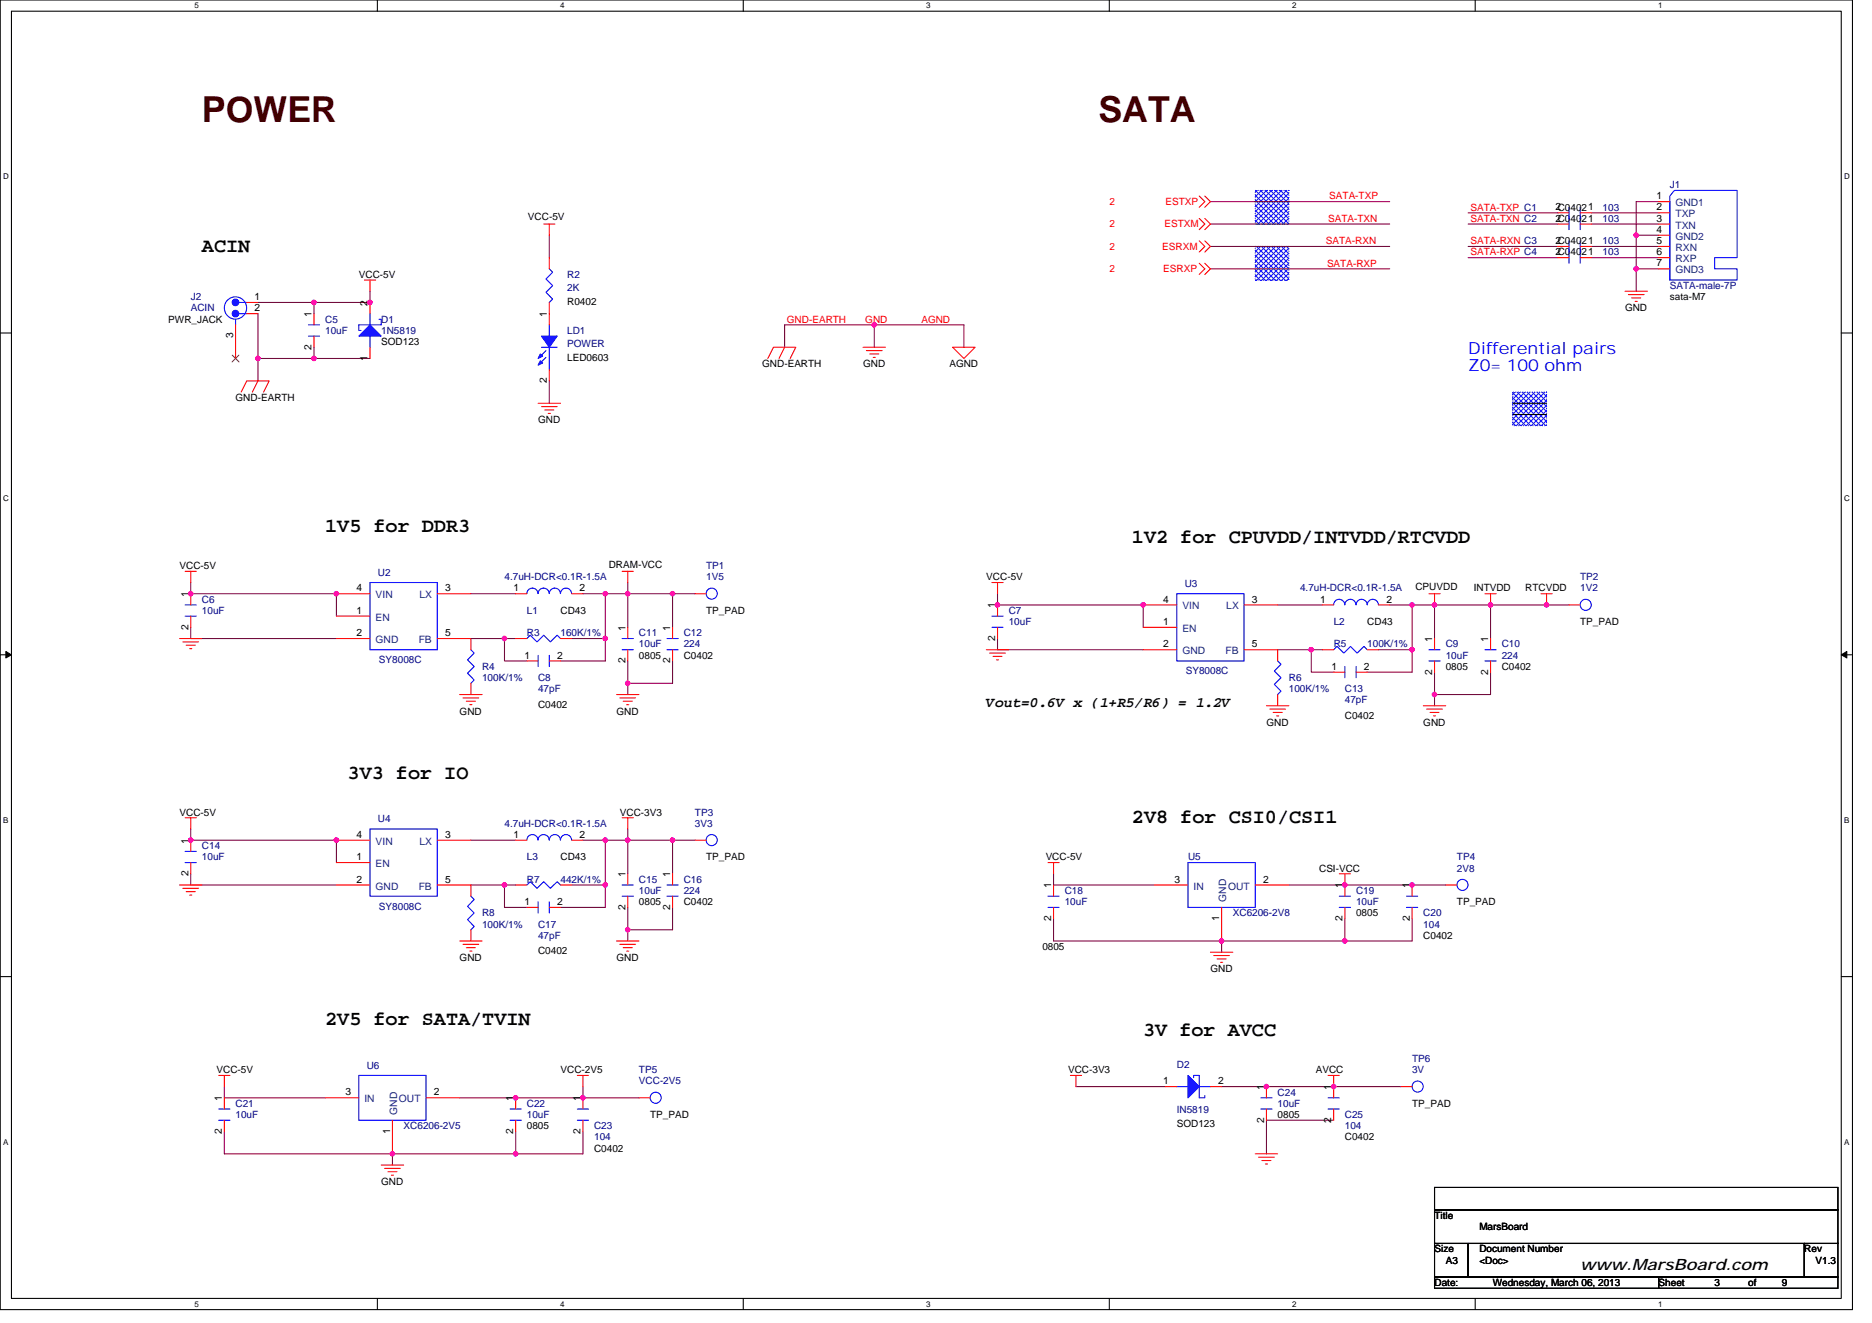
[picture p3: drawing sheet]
<svg xmlns="http://www.w3.org/2000/svg" width="297mm" height="210mm" viewBox="0 0 297 210" stroke-linecap="round" stroke-linejoin="round" font-family="sans-serif">
<path d="M0 0h293.9v207.9h-293.9zM1.8 1.8h290.4v204.3h-290.4z" fill="none" stroke="#000" stroke-width=".17"/>
<g fill="#fff">
<path d="M30.8 .2h.7v1.4h-.7z"/>
<path d="M30.8 206.3h.7v1.4h-.7z"/>
</g>
<path d="M59.9 0v1.8M59.9 206.1v1.8" fill="none" stroke="#000" stroke-width=".17"/>
<g fill="#fff">
<path d="M88.9 .2h.7v1.4h-.7z"/>
<path d="M88.9 206.3h.7v1.4h-.7z"/>
</g>
<path d="M117.9 0v1.8M117.9 206.1v1.8" fill="none" stroke="#000" stroke-width=".17"/>
<g fill="#fff">
<path d="M147 .2h.7v1.4h-.7z"/>
<path d="M147 206.3h.7v1.4h-.7z"/>
</g>
<path d="M176 0v1.8M176 206.1v1.8" fill="none" stroke="#000" stroke-width=".17"/>
<g fill="#fff">
<path d="M205 .2h.7v1.4h-.7z"/>
<path d="M205 206.3h.7v1.4h-.7z"/>
</g>
<path d="M234.1 0v1.8M234.1 206.1v1.8" fill="none" stroke="#000" stroke-width=".17"/>
<g fill="#fff">
<path d="M263.1 .2h.7v1.4h-.7z"/>
<path d="M263.1 206.3h.7v1.4h-.7z"/>
<path d="M.5 27.3h.9v1.4h-.9z"/>
<path d="M292.6 27.3h.9v1.4h-.9z"/>
<path d="M.5 78.4h.9v1.4h-.9z"/>
<path d="M292.6 78.4h.9v1.4h-.9z"/>
</g>
<path d="M0 52.9h1.8M292.2 52.9h1.7" fill="none" stroke="#000" stroke-width=".17"/>
<g fill="#fff">
<path d="M.5 129.5h.8v1.4h-.8z"/>
<path d="M292.6 129.5h.9v1.4h-.9z"/>
</g>
<path d="M0 103.9h1.8M292.2 103.9h1.7" fill="none" stroke="#000" stroke-width=".17"/>
<path d="M.9 103.4l.9 .5-.9 .5zM292.2 103.9l.8-.5v1z" fill="#000" stroke="#000" stroke-width=".16"/>
<g fill="#fff">
<path d="M.5 180.5h.8v1.4h-.8z"/>
<path d="M292.6 180.5h.9v1.4h-.9z"/>
</g>
<path d="M240.1 64h5.3M240.1 65.8h5.3M0 155h1.8M292.2 155h1.7M227.6 188.5h64v3.5h-64zM227.6 192h64v5.4h-64zM227.6 197.4h5.4v5.3h-5.4zM233 197.4h53.3v5.3h-53.3zM286.3 197.4h5.3v5.3h-5.3zM227.6 202.7h35.6v1.8h-35.6zM263.2 202.7h28.4v1.8h-28.4z" fill="none" stroke="#000" stroke-width=".17"/>
<g fill="#00f" stroke="#00f" stroke-width=".17" stroke-dasharray="0 .3">
<path d="M240.1 62.2h5.3v5.4h-5.3z" fill-rule="evenodd"/>
<path d="M199.2 30.2h5.3v5.4h-5.3z" fill-rule="evenodd"/>
<path d="M199.2 39.1h5.3v5.3h-5.3z" fill-rule="evenodd"/>
</g>
<g fill="none" stroke="#800040" stroke-width=".17">
<path d="M87.2 37.3v3.6M192.1 32h28.4M192.1 35.6h28.4M192.1 39.1h28.4M233 33.8h14.2M233 35.6h14.2M233 39.1h14.2M252.5 33.8h10.7M252.5 35.6h10.7M252.5 39.1h10.7M259.6 37.3v5.4M263.2 32h-3.6v5.3h3.6"/>
<path d="M40.9 49.8v7.1M40.9 48h8.9v1.8M40.9 56.9h8.9M40.9 56.9v3.6M49.8 56.9h8.9M49.8 55.1v1.8M58.7 46.2v1.8h-8.9M138.7 51.6h-14.2v3.5M138.7 51.6v3.5M138.7 51.6h14.2v3.5M192.1 42.7h28.4M233 40.9h14.2"/>
<path d="M252.5 40.9h10.7M259.6 42.7v3.5M259.6 42.7h3.6M87.2 60.5v3.5M30.3 99.6v1.7h23.1M30.3 92.5v1.7h23.1v3.6M74.7 94.2h7.1M92.5 94.2h3.6M96.1 94.2v7.1M96.1 94.2h3.5M99.6 94.2v5.4M99.6 92.5v1.7"/>
<path d="M99.6 94.2h7.1M106.7 94.2v5.4M106.7 94.2h3.6M158.3 94.2v1.8h23.1v3.6M202.7 96h7.1M220.5 96h3.6M224.1 96h3.5M224.1 96v7.1M227.6 96v5.3M227.6 96h8.9M236.5 96h12.5M236.5 96v5.3"/>
<path d="M74.7 101.3h5.3v3.6h3.6M80 101.3h1.8M90.7 101.3h5.4M96.1 101.3v3.6h-7.2M99.6 108.5v1.7M99.6 104.9v3.6h7.1v-3.6M158.3 101.3v1.8h23.1M202.7 103.1h5.4M208.1 103.1v3.6h3.5M208.1 103.1h1.7M218.7 103.1h5.4M224.1 103.1v3.6h-7.1"/>
<path d="M227.6 110.2v1.8M227.6 106.7v3.5h8.9v-3.5M30.3 138.7v1.8h23.1M30.3 131.6v1.7h23.1v3.6M74.7 133.3h7.1M92.5 133.3h3.6M96.1 133.4v7.1M96.1 133.3h3.5M99.6 133.3v5.4M99.6 131.6v1.7M99.6 133.3h7.1M106.7 133.3v5.4"/>
<path d="M106.7 133.3h3.6M167.2 138.7v1.8h16M74.7 140.5h5.3v3.5h3.6M80 140.5h1.8M90.7 140.5h5.4M96.1 140.5v3.5h-7.2M99.6 147.6v1.8M99.6 144v3.6h7.1v-3.6M167.2 145.8v3.6h26.6M193.8 149.4v1.7M193.8 149.4h19.6M204.5 140.5h24.9"/>
<path d="M213.4 145.8v3.6M224.1 145.8v3.6h-10.7M35.6 179.6v3.5h26.7M35.6 172.5v1.7h16M72.9 174.2h19.6M81.8 179.6v3.5M92.5 174.2h8.9M92.5 179.6v3.5h-10.7M92.5 172.5v1.7M170.7 172.5h14.3M193.8 172.5h28.5M211.6 177.8h-10.6v5.3"/>
<path d="M62.3 183.1h19.5M62.3 183.1v1.8"/>
</g>
<g fill="#f0f" stroke="#f0f" stroke-width=".17">
<circle cx="138.7" cy="51.5" r=".35"/>
<circle cx="53.4" cy="94.2" r=".35"/>
<circle cx="30.3" cy="94.2" r=".35"/>
<circle cx="96" cy="94.2" r=".35"/>
<circle cx="106.7" cy="94.2" r=".35"/>
<circle cx="96" cy="101.3" r=".35"/>
<circle cx="80" cy="101.3" r=".35"/>
<circle cx="99.6" cy="108.4" r=".35"/>
<circle cx="53.4" cy="133.3" r=".35"/>
<circle cx="30.3" cy="133.3" r=".35"/>
<circle cx="96" cy="133.3" r=".35"/>
<circle cx="106.7" cy="133.3" r=".35"/>
<circle cx="99.6" cy="133.3" r=".35"/>
<circle cx="96" cy="140.4" r=".35"/>
<circle cx="80" cy="140.4" r=".35"/>
<circle cx="99.6" cy="147.6" r=".35"/>
<circle cx="81.8" cy="183.1" r=".35"/>
<circle cx="62.3" cy="183.1" r=".35"/>
<circle cx="81.8" cy="174.2" r=".35"/>
<circle cx="92.5" cy="174.2" r=".35"/>
<circle cx="49.8" cy="56.9" r=".35"/>
<circle cx="40.9" cy="56.9" r=".35"/>
<circle cx="224.1" cy="96" r=".35"/>
<circle cx="181.4" cy="96" r=".35"/>
<circle cx="158.3" cy="96" r=".35"/>
<circle cx="245.4" cy="96" r=".35"/>
<circle cx="236.5" cy="96" r=".35"/>
<circle cx="224.1" cy="103.1" r=".35"/>
<circle cx="208.1" cy="103.1" r=".35"/>
<circle cx="227.6" cy="110.2" r=".35"/>
<circle cx="193.8" cy="149.3" r=".35"/>
<circle cx="213.4" cy="149.3" r=".35"/>
<circle cx="211.6" cy="172.5" r=".35"/>
<circle cx="227.6" cy="96" r=".35"/>
<circle cx="200.9" cy="172.5" r=".35"/>
<circle cx="224.1" cy="140.4" r=".35"/>
<circle cx="213.4" cy="140.4" r=".35"/>
<circle cx="99.6" cy="94.2" r=".35"/>
<circle cx="259.6" cy="42.7" r=".35"/>
<circle cx="259.6" cy="37.3" r=".35"/>
<circle cx="49.8" cy="48" r=".35"/>
<circle cx="58.7" cy="48" r=".35"/>
</g>
<g fill="none" stroke="#f00" stroke-width=".17">
<path d="M86.3 35.6h1.8M87.2 35.6v1.7M190.3 31.1l.9 .9-.9 .9M190.3 34.7l.9 .9-.9 .8M190.3 38.2l.9 .9-.9 .9M191.2 31.1l.9 .9-.9 .9M191.2 34.7l.9 .9-.9 .8M191.2 38.2l.9 .9-.9 .9M247.2 35.6h1.8M247.2 39.1h1.8M247.2 33.8h1.8M250.7 35.6h1.8"/>
<path d="M250.7 39.1h1.8M250.7 33.8h1.8M263.2 32h1.8M263.2 33.8h1.8M263.2 35.6h1.8M263.2 37.3h1.8M263.2 39.1h1.8M37.4 51.6v5.3M39.2 49.8h1.7M39.2 48h1.7M49.8 49.8v1.8M49.8 53.3v1.8"/>
<path d="M57.8 44.4h1.8M58.7 44.4v1.8M58.7 55.1v1.8M58.7 48v1.8M87.2 48v3.6M87.2 58.7v1.8M87.2 40.9v1.8M121.8 56.9l.9-1.8h3.6l-.9 1.8M124.5 55.1l-.9 1.8M136.9 55.1h3.6M137.5 55.6h2.5M138 56.2h1.4"/>
<path d="M138.6 56.7h.3M151.2 55.1h3.5l-1.8 1.8zM190.3 41.8l.9 .9-.9 .9M191.2 41.8l.9 .9-.9 .9M247.2 40.9h1.8M250.7 40.9h1.8M257.8 46.2h3.6M258.4 46.8h2.5M258.9 47.3h1.4M259.5 47.8h.3M263.2 40.9h1.8M263.2 42.7h1.8"/>
<path d="M38.3 62.2l.9-1.7h3.5l-.9 1.7M40.9 60.5l-.9 1.7M85.4 64h3.5M85.9 64.5h2.5M86.4 65.1h1.5M87 65.6h.3M29.4 90.7h1.8M30.3 90.7v1.8M30.3 94.2v1.8M30.3 97.8v1.8M53.4 97.8h5.3M53.4 94.2h5.3"/>
<path d="M69.4 94.2h5.3M81.8 94.2h1.8M90.7 94.2h1.8M98.7 90.7h1.8M99.6 90.7v1.8M99.6 99.6v1.7M106.7 99.6v1.7M110.3 94.2h1.8M157.4 92.5h1.8M158.3 92.5v1.7M158.3 96v1.8M158.3 99.6v1.7"/>
<path d="M181.4 99.6h5.3M181.4 96h5.3M197.4 96h5.3M209.8 96h1.8M218.7 96h1.8M226.7 94.2h1.8M227.6 94.2v1.8M235.6 94.2h1.8M236.5 94.2v1.8M244.5 94.2h1.8M245.4 94.2v1.8M249 96h1.7"/>
<path d="M28.5 101.3h3.5M29 101.9h2.5M29.5 102.4h1.5M30.1 103h.3M53.4 101.3h5.3M69.4 101.3h5.3v1.8M72.9 110.2h3.6M73.5 110.8h2.5M74 111.3h1.4M74.5 111.8h.4M74.7 108.5v1.7M81.8 101.3h1.8"/>
<path d="M83.6 104.9h1.8M87.2 104.9h1.7M88.9 101.3h1.8M97.8 110.2h3.6M98.4 110.8h2.5M98.9 111.3h1.4M99.4 111.8h.4M99.6 103.1v1.8M106.7 103.1v1.8M156.5 103.1h3.6M157 103.7h2.5M157.6 104.2h1.4"/>
<path d="M158.1 104.7h.4M181.4 103.1h5.3M197.4 103.1h5.3v1.8M201 112h3.5M201.5 112.5h2.5M202 113.1h1.5M202.6 113.6h.3M202.7 110.2v1.8M209.8 103.1h1.8M211.6 106.7h1.8M215.2 106.7h1.8M217 103.1h1.7"/>
<path d="M225.8 112h3.6M226.4 112.5h2.5M226.9 113.1h1.4M227.5 113.6h.3M227.6 101.3v1.8M227.6 104.9v1.8M236.5 101.3v1.8M236.5 104.9v1.8M29.4 129.8h1.8M30.3 129.8v1.8M30.3 133.4v1.7M30.3 136.9v1.8"/>
<path d="M53.4 136.9h5.3M53.4 133.3h5.3M69.4 133.3h5.3M81.8 133.3h1.8M90.7 133.3h1.8M98.7 129.8h1.8M99.6 129.8v1.8M99.6 138.7v1.8M106.7 138.7v1.8M110.3 133.3h1.8M166.3 136.9h1.8M167.2 136.9v1.8"/>
<path d="M212.5 138.7h1.8M213.4 138.7v3.5M28.5 140.5h3.5M29 141h2.5M29.5 141.5h1.5M30.1 142.1h.3M53.4 140.5h5.3M69.4 140.5h5.3v1.7M72.9 149.4h3.6M73.5 149.9h2.5M74 150.4h1.4M74.5 151h.4"/>
<path d="M74.7 147.6v1.8M81.8 140.5h1.8M83.6 144h1.8M87.2 144h1.7M88.9 140.5h1.8M97.8 149.4h3.6M98.4 149.9h2.5M98.9 150.4h1.4M99.4 151h.4M99.6 142.2v1.8M106.7 142.2v1.8M167.2 140.5v1.7"/>
<path d="M167.2 144v1.8M183.2 140.5h5.3M192.1 151.1h3.5M192.6 151.7h2.5M193.1 152.2h1.5M193.7 152.7h.3M193.8 144v5.4M199.2 140.5h5.3M213.4 144v1.8M224.1 140.5v1.7M224.1 144v1.8M229.4 140.5h1.8"/>
<path d="M34.7 170.7h1.8M35.6 170.7v1.8M35.6 174.2v1.8M35.6 177.8v1.8M51.6 174.2h5.3M62.3 177.8v5.3M67.6 174.2h5.3M81.8 174.2v1.8M81.8 177.8v1.8M91.6 170.7h1.8M92.5 170.7v1.8M92.5 174.2v1.8"/>
<path d="M92.5 177.8v1.8M101.4 174.2h1.8M169.8 170.7h1.8M170.7 170.7v1.8M185 172.5h1.7M192.1 172.5h1.7M201 172.5v1.7M201 176v1.8M210.7 170.7h1.8M211.6 170.7v3.5M211.6 176v1.8M222.3 172.5h1.8"/>
<path d="M60.5 184.9h3.5M61 185.4h2.5M61.5 186h1.5M62.1 186.5h.3M199.2 183.1h3.5M199.7 183.7h2.5M200.2 184.2h1.5M200.8 184.7h.3"/>
</g>
<g fill="none" stroke="#00f" stroke-width=".17">
<path d="M249 32.9v3.5M249 38.2v3.6M250.7 32.9v3.5M250.7 38.2v3.6M265 32v12.4M265.7 30.2h9.9v10.7h-3.5v1.8h3.5v1.7h-10.6v-13.3zM37.4 50.7v.9M37.9 49.8h1.3M37.9 48h1.3M48.9 51.6h1.8M48.9 53.3h1.8M58.7 53.3v1.8"/>
<path d="M58.7 49.8v1.8M60.1 50.7h.4v.9h-3.6v.9h.4M85.9 55.1h2.5M86.6 55.6l-1 1.1M86.6 56.7l-1 1.1M87.2 51.6v1.7M87.2 55.1v3.6M87.2 42.7l.5 .5-1.1 1.1 1.1 1-1.1 1.1 1.1 1.1-.5 .5M29.4 96h1.8M29.4 97.8h1.8M58.7 92.5h10.7v10.6h-10.7zM90.7 94.2a.89 .89 0 0 0-.9-.9 .89 .89 0 0 0-.9 .9 .89 .89 0 0 0-.9-.9 .89 .89 0 0 0-.9 .9 .89 .89 0 0 0-.8-.9 .89 .89 0 0 0-.9 .9 .88 .88 0 0 0-.9-.9 .88 .88 0 0 0-.9 .9"/>
<path d="M157.4 97.8h1.8M157.4 99.6h1.8M186.7 94.2h10.7v10.7h-10.7zM213.4 96a.88 .88 0 0 0-.9-.9 .88 .88 0 0 0-.9 .9M218.7 96a.89 .89 0 0 0-.9-.9 .89 .89 0 0 0-.9 .9 .89 .89 0 0 0-.9-.9 .89 .89 0 0 0-.8 .9 .88 .88 0 0 0-.9-.9 .88 .88 0 0 0-.9 .9M74.7 103.1l.5 .6-1 1 1 1.1-1 1 1 1.1-.5 .6M83.6 101.3l.5-.5 1.1 1.1 1.1-1.1 1 1.1 1.1-1.1 .5 .5M85.4 104v1.8M87.2 104v1.8M98.7 101.3h1.8M98.7 103.1h1.8M105.8 101.3h1.8"/>
<path d="M105.8 103.1h1.8M202.7 104.9l.6 .5-1.1 1.1 1.1 1.1-1.1 1 1.1 1.1-.6 .5M211.6 103.1l.5-.5 1.1 1.1 1.1-1.1 1 1.1 1.1-1.1 .6 .5M213.4 105.8v1.8M215.2 105.8v1.8M226.7 103.1h1.8M226.7 104.9h1.8M235.6 103.1h1.8M235.6 104.9h1.8M29.4 135.1h1.8M29.4 136.9h1.8M58.7 131.6h10.7v10.6h-10.7z"/>
<path d="M90.7 133.3a.89 .89 0 0 0-.9-.8 .89 .89 0 0 0-.9 .8 .89 .89 0 0 0-.9-.8 .89 .89 0 0 0-.9 .8 .89 .89 0 0 0-.8-.8 .89 .89 0 0 0-.9 .8 .88 .88 0 0 0-.9-.8 .88 .88 0 0 0-.9 .8M188.5 136.9h10.7v7.1h-10.7zM74.7 142.2l.5 .6-1 1 1 1.1-1 1.1 1 1-.5 .6M83.6 140.5l.5-.6 1.1 1.1 1.1-1.1 1 1.1 1.1-1.1 .5 .6M85.4 143.1v1.8M87.2 143.1v1.8M98.7 140.5h1.8M98.7 142.2h1.8M105.8 140.5h1.8M105.8 142.2h1.8M166.3 142.2h1.8M166.3 144h1.8"/>
<path d="M212.5 142.2h1.8M212.5 144h1.8M223.2 142.2h1.8M223.2 144h1.8M34.7 176h1.8M34.7 177.8h1.8M56.9 170.7h10.7v7.1h-10.7zM80.9 176h1.8M80.9 177.8h1.8M91.6 176h1.8M91.6 177.8h1.8M186.7 172.5h1.8"/>
<path d="M189.4 171v-.3h.9v3.5h.9v-.3M190.3 172.5h1.8M200.1 174.2h1.7M200.1 176h1.7M210.7 174.2h1.8M210.7 176h1.8"/>
<circle cx="37.4" cy="48.9" r="1.77"/>
<circle cx="112.9" cy="94.2" r=".88"/>
<circle cx="251.6" cy="96" r=".88"/>
<circle cx="112.9" cy="133.3" r=".88"/>
<circle cx="232.1" cy="140.4" r=".88"/>
<circle cx="104" cy="174.2" r=".88"/>
<circle cx="224.9" cy="172.5" r=".88"/>
</g>
<g fill="#00f" stroke="#00f" stroke-width=".17">
<path d="M188.5 170.7l1.8 1.8-1.8 1.7z" fill-rule="evenodd"/>
<path d="M58.7 51.6l1.8 1.7h-3.6z" fill-rule="evenodd"/>
<path d="M85.9 53.3h2.5l-1.2 1.8z" fill-rule="evenodd"/>
<path d="M85.7 57.3l.4 .3-.7 .4z" fill-rule="evenodd"/>
<path d="M85.7 56.2l.4 .3-.7 .4z" fill-rule="evenodd"/>
<circle cx="37.4" cy="49.8" r=".52"/>
<circle cx="37.4" cy="48" r=".52"/>
</g>
<path d="M36.8 56.4l1.1 1M37.9 56.4l-1.1 1" fill="none" stroke="#804000" stroke-width=".16"/>
<g font-size="5.7" fill="#400000">
<text x="32" y="19.4">POWER</text>
<text x="174.3" y="19.4">SATA</text>
</g>
<g font-size="3.2">
<text x="32" y="40">ACIN</text>
<text x="51.6" y="84.5">1V5 for DDR3</text>
<text x="179.6" y="86.2">1V2 for CPUVDD/INTVDD/RTCVDD</text>
<text x="55.2" y="123.6">3V3 for IO</text>
<text x="179.6" y="130.7">2V8 for CSI0/CSI1</text>
<text x="51.6" y="162.7">2V5 for SATA/TVIN</text>
<text x="181.4" y="164.5">3V for AVCC</text>
</g>
<g font-size="2.6" fill="#00f">
<text x="233" y="56.3">Differential pairs</text>
<text x="233" y="58.9">Z0= 100 ohm</text>
</g>
<text font-size="2.5" x="250.7" y="201.6">www.MarsBoard.com</text>
<text font-size="2.3" x="156.5" y="112.2">Vout=0.6V x (1+R5/R6) = 1.2V</text>
<g font-size="1.6" fill="#000080">
<text x="265" y="29.9">J1</text>
<text x="254.3" y="35.2">103</text>
<text x="254.3" y="33.4">103</text>
<text x="254.3" y="40.5">103</text>
<text x="254.3" y="38.8">103</text>
<text x="30.3" y="47.6">J2</text>
<text x="90" y="44.1">R2</text>
<text x="90" y="46.2">2K</text>
<text x="265" y="45.9">SATA-male-7P</text>
<text x="30.3" y="49.4">ACIN</text>
<text x="51.6" y="51.2">C5</text>
<text x="51.6" y="53">10uF</text>
<text x="60.5" y="51.2">D1</text>
<text x="60.5" y="53">1N5819</text>
<text x="90" y="53">LD1</text>
<text x="90" y="55.1">POWER</text>
<text x="32" y="95.7">C6</text>
<text x="60" y="91.4">U2</text>
<text x="80" y="92.1">4.7uH-DCR&lt;0.1R-1.5A</text>
<text x="112.1" y="90.3">TP1</text>
<text x="112.1" y="92.1">1V5</text>
<text x="188" y="93.2">U3</text>
<text x="206.3" y="93.9">4.7uH-DCR&lt;0.1R-1.5A</text>
<text x="250.7" y="92.1">TP2</text>
<text x="250.7" y="93.9">1V2</text>
<text x="32" y="97.4">10uF</text>
<text x="83.6" y="101">R3</text>
<text x="83.6" y="97.4">L1</text>
<text x="88.9" y="101">160K/1%</text>
<text x="101.4" y="101">C11</text>
<text x="108.5" y="101">C12</text>
<text x="160.1" y="97.4">C7</text>
<text x="160.1" y="99.2">10uF</text>
<text x="211.6" y="99.2">L2</text>
<text x="60.1" y="105.3">SY8008C</text>
<text x="76.5" y="106.3">R4</text>
<text x="101.4" y="102.8">10uF</text>
<text x="108.5" y="102.8">224</text>
<text x="188.1" y="107">SY8008C</text>
<text x="211.6" y="102.8">R5</text>
<text x="217" y="102.8">100K/1%</text>
<text x="229.4" y="102.8">C9</text>
<text x="229.4" y="104.5">10uF</text>
<text x="238.3" y="102.8">C10</text>
<text x="238.3" y="104.5">224</text>
<text x="76.5" y="108.1">100K/1%</text>
<text x="85.4" y="108.1">C8</text>
<text x="85.4" y="109.9">47pF</text>
<text x="204.5" y="108.1">R6</text>
<text x="204.5" y="109.9">100K/1%</text>
<text x="213.4" y="109.9">C13</text>
<text x="213.4" y="111.7">47pF</text>
<text x="60" y="130.5">U4</text>
<text x="80" y="131.2">4.7uH-DCR&lt;0.1R-1.5A</text>
<text x="110.3" y="129.4">TP3</text>
<text x="110.3" y="131.2">3V3</text>
<text x="32" y="134.8">C14</text>
<text x="32" y="136.5">10uF</text>
<text x="83.6" y="136.5">L3</text>
<text x="188.5" y="136.5">U5</text>
<text x="231.2" y="136.5">TP4</text>
<text x="83.6" y="140.1">R7</text>
<text x="88.9" y="140.1">442K/1%</text>
<text x="101.4" y="140.1">C15</text>
<text x="101.4" y="141.9">10uF</text>
<text x="108.5" y="140.1">C16</text>
<text x="108.5" y="141.9">224</text>
<text x="168.9" y="141.9">C18</text>
<text x="168.9" y="143.7">10uF</text>
<text x="215.2" y="141.9">C19</text>
<text x="215.2" y="143.7">10uF</text>
<text x="231.2" y="138.3">2V8</text>
<text x="60.1" y="144.4">SY8008C</text>
<text x="76.5" y="145.4">R8</text>
<text x="76.5" y="147.2">100K/1%</text>
<text x="85.4" y="147.2">C17</text>
<text x="85.4" y="149">47pF</text>
<text x="195.6" y="145.4">XC6206-2V8</text>
<text x="225.8" y="145.4">C20</text>
<text x="225.8" y="147.2">104</text>
<text x="58.2" y="169.6">U6</text>
<text x="101.4" y="170.3">TP5</text>
<text x="101.4" y="172.1">VCC-2V5</text>
<text x="186.7" y="169.4">D2</text>
<text x="202.7" y="173.9">C24</text>
<text x="224.1" y="168.6">TP6</text>
<text x="224.1" y="170.3">3V</text>
<text x="37.4" y="175.7">C21</text>
<text x="37.4" y="177.4">10uF</text>
<text x="64" y="179.2">XC6206-2V5</text>
<text x="83.6" y="175.7">C22</text>
<text x="83.6" y="177.4">10uF</text>
<text x="94.3" y="179.2">C23</text>
<text x="186.7" y="176.7">IN5819</text>
<text x="202.7" y="175.7">10uF</text>
<text x="213.4" y="177.4">C25</text>
<text x="213.4" y="179.2">104</text>
<text x="94.3" y="181">104</text>
</g>
<g font-size="1.6">
<text x="83.8" y="34.8">VCC-5V</text>
<text x="246.8" y="35.2">2C04021</text>
<text x="246.8" y="33.4">2C04021</text>
<text x="262.8" y="31.6">1</text>
<text x="262.8" y="33.4">2</text>
<text x="262.8" y="35.2">3</text>
<text x="246.8" y="40.5">2C04021</text>
<text x="246.8" y="38.7">2C04021</text>
<text x="262.8" y="37">4</text>
<text x="262.8" y="38.7">5</text>
<text x="262.8" y="40.5">6</text>
<text x="40.4" y="47.6">1</text>
<text x="56.9" y="44.1">VCC-5V</text>
<text x="262.8" y="42.3">7</text>
<text x="265" y="47.6">sata-M7</text>
<text x="26.7" y="51.2">PWR_JACK</text>
<text x="37" y="53.7" transform="rotate(-90 37 53.7)">3</text>
<text x="40.4" y="49.4">2</text>
<text x="49.4" y="50.3" transform="rotate(-90 49.4 50.3)">1</text>
<text x="58.3" y="48.5" transform="rotate(-90 58.3 48.5)">2</text>
<text x="86.8" y="50.3" transform="rotate(-90 86.8 50.3)">1</text>
<text x="90" y="48.4">R0402</text>
<text x="257.8" y="49.4">GND</text>
<text x="49.4" y="55.5" transform="rotate(-90 49.4 55.5)">2</text>
<text x="58.3" y="57.3" transform="rotate(-90 58.3 57.3)">1</text>
<text x="60.5" y="54.8">SOD123</text>
<text x="90" y="57.3">LED0603</text>
<text x="120.9" y="58.3">GND-EARTH</text>
<text x="136.9" y="58.3">GND</text>
<text x="150.6" y="58.3">AGND</text>
<text x="37.4" y="63.6">GND-EARTH</text>
<text x="86.8" y="60.8" transform="rotate(-90 86.8 60.8)">2</text>
<text x="85.4" y="67.2">GND</text>
<text x="28.5" y="90.3">VCC-5V</text>
<text x="29.9" y="94.8" transform="rotate(-90 29.9 94.8)">1</text>
<text x="56.6" y="93.9">4</text>
<text x="70.6" y="93.9">3</text>
<text x="81.5" y="93.9">1</text>
<text x="92" y="93.9">2</text>
<text x="96.6" y="90.1">DRAM-VCC</text>
<text x="156.5" y="92.1">VCC-5V</text>
<text x="184.6" y="95.6">4</text>
<text x="198.6" y="95.6">3</text>
<text x="209.5" y="95.6">1</text>
<text x="220" y="95.6">2</text>
<text x="224.6" y="93.7">CPUVDD</text>
<text x="233.8" y="93.9">INTVDD</text>
<text x="242" y="93.9">RTCVDD</text>
<text x="29.9" y="99.9" transform="rotate(-90 29.9 99.9)">2</text>
<text x="56.6" y="97.4">1</text>
<text x="56.6" y="101">2</text>
<text x="70.6" y="101">5</text>
<text x="88.9" y="97.4">CD43</text>
<text x="99.2" y="100.1" transform="rotate(-90 99.2 100.1)">1</text>
<text x="106.3" y="100.1" transform="rotate(-90 106.3 100.1)">1</text>
<text x="112.1" y="97.4">TP_PAD</text>
<text x="157.9" y="101.7" transform="rotate(-90 157.9 101.7)">2</text>
<text x="157.9" y="96.5" transform="rotate(-90 157.9 96.5)">1</text>
<text x="184.6" y="99.2">1</text>
<text x="217" y="99.2">CD43</text>
<text x="227.2" y="101.9" transform="rotate(-90 227.2 101.9)">1</text>
<text x="236.1" y="101.9" transform="rotate(-90 236.1 101.9)">1</text>
<text x="250.7" y="99.2">TP_PAD</text>
<text x="83.2" y="104.5">1</text>
<text x="88.4" y="104.5">2</text>
<text x="99.2" y="105.3" transform="rotate(-90 99.2 105.3)">2</text>
<text x="101.4" y="104.5">0805</text>
<text x="106.3" y="105.3" transform="rotate(-90 106.3 105.3)">2</text>
<text x="108.5" y="104.5">C0402</text>
<text x="184.6" y="102.7">2</text>
<text x="198.6" y="102.7">5</text>
<text x="211.3" y="106.3">1</text>
<text x="216.4" y="106.3">2</text>
<text x="227.2" y="107.1" transform="rotate(-90 227.2 107.1)">2</text>
<text x="229.4" y="106.3">0805</text>
<text x="236.1" y="107.1" transform="rotate(-90 236.1 107.1)">2</text>
<text x="238.3" y="106.3">C0402</text>
<text x="72.9" y="113.4">GND</text>
<text x="85.4" y="112.4">C0402</text>
<text x="97.8" y="113.4">GND</text>
<text x="201" y="115.2">GND</text>
<text x="213.4" y="114.2">C0402</text>
<text x="225.8" y="115.2">GND</text>
<text x="28.5" y="129.4">VCC-5V</text>
<text x="98.4" y="129.4">VCC-3V3</text>
<text x="29.9" y="133.9" transform="rotate(-90 29.9 133.9)">1</text>
<text x="56.6" y="136.5">1</text>
<text x="56.6" y="133">4</text>
<text x="70.6" y="133">3</text>
<text x="81.5" y="133">1</text>
<text x="88.9" y="136.5">CD43</text>
<text x="92" y="133">2</text>
<text x="112.1" y="136.5">TP_PAD</text>
<text x="165.9" y="136.5">VCC-5V</text>
<text x="29.9" y="139.1" transform="rotate(-90 29.9 139.1)">2</text>
<text x="56.6" y="140.1">2</text>
<text x="70.6" y="140.1">5</text>
<text x="83.2" y="143.6">1</text>
<text x="88.4" y="143.6">2</text>
<text x="99.2" y="139.2" transform="rotate(-90 99.2 139.2)">1</text>
<text x="101.4" y="143.7">0805</text>
<text x="106.3" y="139.2" transform="rotate(-90 106.3 139.2)">1</text>
<text x="108.5" y="143.7">C0402</text>
<text x="166.8" y="141" transform="rotate(-90 166.8 141)">1</text>
<text x="186.4" y="140.1">3</text>
<text x="200.4" y="140.1">2</text>
<text x="209.3" y="138.3">CSI-VCC</text>
<text x="213" y="141" transform="rotate(-90 213 141)">1</text>
<text x="223.7" y="141" transform="rotate(-90 223.7 141)">1</text>
<text x="231.2" y="143.7">TP_PAD</text>
<text x="99.2" y="144.4" transform="rotate(-90 99.2 144.4)">2</text>
<text x="106.3" y="144.4" transform="rotate(-90 106.3 144.4)">2</text>
<text x="166.8" y="146.2" transform="rotate(-90 166.8 146.2)">2</text>
<text x="193.5" y="146.2" transform="rotate(-90 193.5 146.2)">1</text>
<text x="213" y="146.2" transform="rotate(-90 213 146.2)">2</text>
<text x="215.2" y="145.4">0805</text>
<text x="223.7" y="146.2" transform="rotate(-90 223.7 146.2)">2</text>
<text x="225.8" y="149">C0402</text>
<text x="72.9" y="152.5">GND</text>
<text x="85.4" y="151.5">C0402</text>
<text x="97.8" y="152.5">GND</text>
<text x="165.4" y="150.8">0805</text>
<text x="192.1" y="154.3">GND</text>
<text x="34.4" y="170.3">VCC-5V</text>
<text x="54.8" y="173.9">3</text>
<text x="68.9" y="173.9">2</text>
<text x="88.9" y="170.3">VCC-2V5</text>
<text x="169.5" y="170.3">VCC-3V3</text>
<text x="184.6" y="172.1">1</text>
<text x="193.3" y="172.1">2</text>
<text x="200.6" y="173" transform="rotate(-90 200.6 173)">1</text>
<text x="208.8" y="170.3">AVCC</text>
<text x="211.2" y="173" transform="rotate(-90 211.2 173)">1</text>
<text x="35.2" y="180" transform="rotate(-90 35.2 180)">2</text>
<text x="35.2" y="174.8" transform="rotate(-90 35.2 174.8)">1</text>
<text x="61.9" y="180" transform="rotate(-90 61.9 180)">1</text>
<text x="81.4" y="180" transform="rotate(-90 81.4 180)">2</text>
<text x="81.4" y="174.8" transform="rotate(-90 81.4 174.8)">1</text>
<text x="83.6" y="179.2">0805</text>
<text x="92.1" y="180" transform="rotate(-90 92.1 180)">2</text>
<text x="92.1" y="174.8" transform="rotate(-90 92.1 174.8)">1</text>
<text x="103.2" y="177.4">TP_PAD</text>
<text x="186.7" y="178.9">SOD123</text>
<text x="200.6" y="178.2" transform="rotate(-90 200.6 178.2)">2</text>
<text x="202.7" y="177.4">0805</text>
<text x="211.2" y="178.2" transform="rotate(-90 211.2 178.2)">2</text>
<text x="224.1" y="175.7">TP_PAD</text>
<text x="94.3" y="182.8">C0402</text>
<text x="213.4" y="181">C0402</text>
<text x="60.5" y="188.1">GND</text>
<text x="227.6" y="193.4">Title</text>
<text x="234.7" y="195.2">MarsBoard</text>
<text x="227.6" y="198.8">Size</text>
<text x="229.4" y="200.6">A3</text>
<text x="234.7" y="198.8">Document Number</text>
<text x="234.7" y="200.6">&lt;Doc&gt;</text>
<text x="286.3" y="198.8">Rev</text>
<text x="288.1" y="200.6">V1.3</text>
<text x="227.6" y="204.1">Date:</text>
<text x="236.9" y="204.1">Wednesday, March 06, 2013</text>
<text x="263.2" y="204.1">Sheet</text>
<text x="272.1" y="204.1">3</text>
<text x="277.4" y="204.1">of</text>
<text x="282.7" y="204.1">9</text>
</g>
<g font-size="1.6" fill="#f00">
<text x="176.1" y="32.5">2</text>
<text x="185" y="32.5">ESTXP</text>
<text x="210.7" y="35.2">SATA-TXN</text>
<text x="210.9" y="31.6">SATA-TXP</text>
<text x="233.3" y="33.4">SATA-TXP C1</text>
<text x="233.3" y="35.2">SATA-TXN C2</text>
<text x="176.1" y="39.6">2</text>
<text x="176.1" y="36.1">2</text>
<text x="184.4" y="39.6">ESRXM</text>
<text x="184.8" y="36.1">ESTXM</text>
<text x="210.4" y="38.8">SATA-RXN</text>
<text x="233.3" y="38.8">SATA-RXN C3</text>
<text x="233.3" y="40.5">SATA-RXP C4</text>
<text x="176.1" y="43.2">2</text>
<text x="184.6" y="43.2">ESRXP</text>
<text x="210.6" y="42.3">SATA-RXP</text>
<text x="124.9" y="51.2">GND-EARTH</text>
<text x="137.3" y="51.2">GND</text>
<text x="146.2" y="51.2">AGND</text>
</g>
<g font-size="1.6" fill="#004080">
<text x="265.8" y="32.7">GND1</text>
<text x="265.8" y="34.5">TXP</text>
<text x="265.8" y="36.3">TXN</text>
<text x="265.8" y="38.1">GND2</text>
<text x="265.8" y="39.8">RXN</text>
<text x="265.8" y="41.6">RXP</text>
<text x="265.8" y="43.4">GND3</text>
<text x="59.6" y="95">VIN</text>
<text x="66.6" y="95">LX</text>
<text x="59.6" y="98.5">EN</text>
<text x="187.6" y="100.3">EN</text>
<text x="187.6" y="96.7">VIN</text>
<text x="194.6" y="96.7">LX</text>
<text x="59.6" y="102.1">GND</text>
<text x="66.4" y="102.1">FB</text>
<text x="187.6" y="103.8">GND</text>
<text x="194.5" y="103.8">FB</text>
<text x="59.6" y="137.6">EN</text>
<text x="59.6" y="134.1">VIN</text>
<text x="66.6" y="134.1">LX</text>
<text x="59.6" y="141.2">GND</text>
<text x="66.4" y="141.2">FB</text>
<text x="189.4" y="141.2">IN</text>
<text x="194.6" y="143.1" transform="rotate(-90 194.6 143.1)">GND</text>
<text x="194.9" y="141.2">OUT</text>
<text x="57.8" y="175">IN</text>
<text x="63" y="176.9" transform="rotate(-90 63 176.9)">GND</text>
<text x="63.3" y="175">OUT</text>
</g>
<g font-size="1.3">
<text x="30.8" y="1.3">5</text>
<text x="88.9" y="1.3">4</text>
<text x="147" y="1.3">3</text>
<text x="205" y="1.3">2</text>
<text x="263.1" y="1.3">1</text>
<text x=".5" y="28.4">D</text>
<text x="292.6" y="28.4">D</text>
<text x=".5" y="79.5">C</text>
<text x="292.6" y="79.5">C</text>
<text x=".5" y="130.6">B</text>
<text x="292.6" y="130.6">B</text>
<text x=".5" y="181.7">A</text>
<text x="292.6" y="181.7">A</text>
<text x="30.8" y="207.4">5</text>
<text x="88.9" y="207.4">4</text>
<text x="147" y="207.4">3</text>
<text x="205" y="207.4">2</text>
<text x="263.1" y="207.4">1</text>
</g>
</svg>
